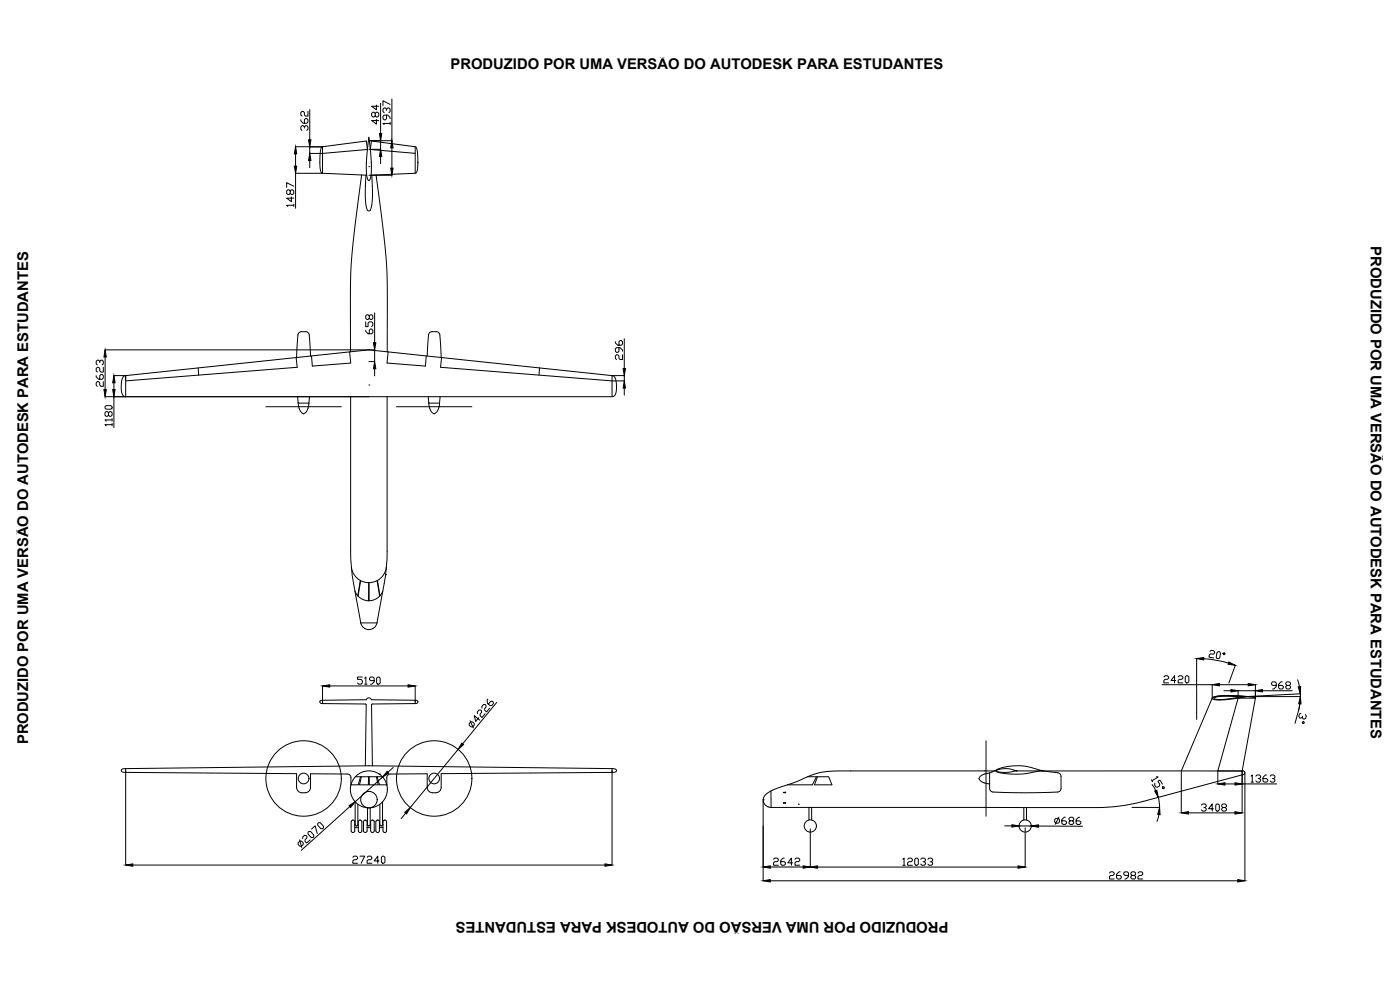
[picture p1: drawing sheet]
<svg xmlns="http://www.w3.org/2000/svg" width="420mm" height="297mm" viewBox="0 0 420 297" stroke-linecap="round" stroke-linejoin="round" font-family="sans-serif">
<!-- layer: 0 -->
<g fill="none" stroke="#000" stroke-width=".3">
<path d="M90.3 35.9v.4l.7 .7h1.1l.3-.4v-.7l-.3-.3h-.4l-.3 .3v1.1M91.4 38.4v-.3l-.4-.4h-.4l-.3 .4v.7l.3 .3M91.4 38.1l.3-.4h.4l.3 .4v.7l-.3 .3M92.4 33.4v1.4h-.7l-.3-.3v-.7l-.4-.4h-.4l-.3 .4v.7l.3 .3M93 32.9v9M112.6 34l.4-.3h.3l.4 .3v.7l-.4 .4h-.3l-.4-.4v-.7l-.3-.3h-.4l-.4 .3v.7l.4 .4h.4l.3-.4M113 35.8v1.4l-1.5-1h2.2M113 31.5v1.5l-1.5-1.1h2.2M114.2 31v9.1M116 34.5v1.1l-.3 .4h-.4l-.4-.4v-.7l.4-.4h1.1l.7 .7v.4M116 33.1v-.3l-.3-.4h-.4l-.4 .4v.7l.4 .3M116 32.8l.4-.4h.3l.4 .4v.7l-.4 .3"/>
<path d="M117.1 37h-2.2l.4 .4M117.1 31.3l-2.2-1.1v1.5M117.1 36.7v.7M117.6 29.7v12.5h-6.9M87.1 57.3l.4-.4h.3l.4 .4v.7l-.4 .4h-.3l-.4-.4v-.7l-.4-.4h-.3l-.4 .4v.7l.4 .4h.3l.4-.4M87.5 59.1v1.4l-1.5-1h2.2M88.2 55.9l-2.2-1.1v1.4M88.7 44h8.1l-.4 .4-.3 1.2v5.3a.98 .98 0 0 0 .7 1.1M88.7 46.2v3.7M93 48.2v2.1M96.8 52l13.3 .6M96.8 44.1h-3.8v1.9h3.8l13.5-1.2-.4-2.5-13.1 1.7v8"/>
<path d="M96.8 52h-8.1v10.5M108.5 52.5l-2.6 21.4a135.8 135.8 0 0 0-.7 18.3v13.4M109.8 52.6l-.1 6.9 .2 2.3 .4 1.2M110 48.8v.1M110.7 41.2l.8 9.1-.2 2.8-.5 1.1-.4-.3-.3-.8-.2-2.8zM110.7 50h.1M110.7 52.6h6.9M111.4 48.8v.1M111.6 52.6l.2 5.1-.1 3.2a2.54 2.54 0 0 1-1 2.4l-.4-.3M112.9 52.5l2.8 23a145.6 145.6 0 0 1 .5 16.7v13.4M114.2 42.2v2.6h-3.5M114.2 46.9v2.2"/>
<path d="M117.6 44.4v6M124.6 46l-13.5-1.2 .4-2.5 13.1 1.7v8M124.6 44l.4 .4 .2 .9 .2 3.6M125.4 48.8l-.1 2.1-.6 1.1-13.4 .6M88.2 61.6h-2.2l.4 .4M88.2 61.2v.8M28.9 112.7v.4l.7 .7h1.1l.3-.4v-.7l-.3-.4h-.4l-.4 .4v1.1M29.9 108.8v-.4l-.3-.3h-.4l-.3 .3v.7l.3 .4M29.9 108.4l.4-.3h.4l.3 .3v.7l-.3 .4M31 114.5v1.4h-.7l-.4-.3v-.7l-.3-.4h-.4l-.3 .4v.7l.3 .3M31 110.2v1.4h-.7l-.4-.3v-.7l-.3-.4h-.4l-.3 .4v.7l.3 .3M31.5 119h79.2"/>
<path d="M31.5 105h79.2M31.5 107.1v9.8M34.2 112.7h3.5M34.2 114.8v2.1M34.2 119v9.3M37.7 112.7l-.5 .1a6.1 6.1 0 0 0-.1 6l.6 .2M37.7 112.7l73-7.7 73 7.7M37.7 112.7v6.3M59.5 110.4l.1 2.2M88.9 107.3l.3 2.9M89.3 119l.2 1.8M92.9 119l-.2 2"/>
<path d="M93.2 106.8l-.4-6.3a1.06 1.06 0 0 0-1.1-1h-1.2a1.05 1.05 0 0 0-1.1 1l-.4 6.8M93.5 106.8l.2 3M104.9 105.6l.4 3.3M105.2 119l.1 48.3 .5 5.8 2.5 13.8M110.7 115.5h.1M116.2 119v46.4M116.5 105.6l-.4 3.3M127.9 106.8l-.2 3M128.2 106.8l.4-6.3a1.05 1.05 0 0 1 1.1-1h1.2a1.06 1.06 0 0 1 1.1 1l.4 6.8M128.5 119l.2 1.8M132.1 119l-.2 2M132.5 107.3l-.3 2.9"/>
<path d="M161.9 110.4l-.1 2.2M183.7 112.7l.5 .1a6.1 6.1 0 0 1 .1 6l-.6 .2h-146M183.7 112.7v6.3M31.9 121.7h1.4l.3 .4v.3l-.3 .4h-1.4l-.4-.4v-.3zM32.6 123.8l.3-.3h.4l.3 .3v.8l-.3 .3h-.4l-.3-.3v-.8l-.4-.3h-.3l-.4 .3v.8l.4 .3h.3l.4-.3M33.6 127.4h-2.1l.4 .4M33.6 126h-2.1l.4 .4M33.6 125.6v.8M33.6 127.1v.7M79.8 122h22.6M89.5 120.7v.3M89.5 121l.1 1a2.28 2.28 0 0 0 1.6 2.1h.2a3.8 3.8 0 0 0 1.3-3.1"/>
<path d="M89.5 121h3.2M119 122h22.6M128.7 120.7v.3M128.7 121l.1 1a2.27 2.27 0 0 0 1.6 2.1h.1a3.7 3.7 0 0 0 1.4-3.1M128.7 121h3.2M105.4 170.2l.7 2 .9 1.1 1.1 .9-.7 4.6-.9-1.4M108.2 174.2l2.5 .6-.1 5.5-1.7-.4-1.4-1zM110.8 174.8l2.4-.6 .7 4.7-1.4 1-1.7 .4zM115.7 172.4h.1M116 170.2l-.7 2-.9 1.1-1.1 .9 .7 4.6 .9-1.4M116.2 165.4l-.6 7.7-2.5 13.8M108.3 186.9a2.47 2.47 0 0 0 2.4 2 2.47 2.47 0 0 0 2.4-2"/>
<path d="M108.3 186.9h4.8M359.1 197.6v18.3M361.3 197.6l4.1 .6 3.3 .8M363.1 195.4l.4-.3 .8 .1 .2 .5v.3l-.4 .3-.7-.1-.5 .3-.1 .7 1.4 .2M365.2 195.8l.5-.3h.3l.3 .5-.2 1.4-.5 .3-.3-.1-.3-.4zM367 196.1l.4-.3 .3 .4-.4 .3zM370.7 199.6l-1.9 5.3M96.8 211.1l13 .2-.2 18.5M96.8 211.1a.55 .55 0 0 1-.8-.5 .55 .55 0 0 1 .8-.5l13.1-.2 .8-.5 .5 .1 .3 .4 13.4 .2a.53 .53 0 0 1 .5 .7 .53 .53 0 0 1-.8 .3M96.8 205.8v5.3M98.9 205.8h23.6M108.7 203.1h-1.4v.8h1.1l.3 .3v.7l-.3 .4h-.7l-.4-.4"/>
<path d="M109.4 203.5l.4-.4v2.2M109.4 205.3h.8M112.3 204.2h-1.1l-.3-.3v-.4l.3-.4h.7l.4 .4v1.1l-.7 .7h-.4M113.4 203.1h.3l.4 .4v1.4l-.4 .4h-.3l-.4-.4v-1.4zM124.6 211.1l-13 .2 .2 18.5M124.6 205.8v5.3M141.1 216.2l1 2.2M141.3 216.6h.4l.6 .4 .1 .5-.5 .6h-.5l-.5-.4-.1-.5zM143.3 214.1l-.1-.5 .5-.5 .5-.1 .3 .3v.4l-.4 .6v.5l.6 .5 .9-1.1M143.7 215.4l-.9 1.1-.5-1.8 1.7 1.4M144.6 212.5v-.5l.5-.6h.5l.2 .2 .1 .5-.5 .5 .1 .6 .5 .4 .9-1.1M146.4 209.8l-.2 .2 .1 1 .8 .7h.5l.5-.6-.1-.5-.2-.2h-.5l-.7 .9"/>
<path d="M149.1 210.8l-10.3 12.4M348.7 205.4h15.1v4.1M349.3 203.1l.3-.3h.8l.3 .3v.4l-.3 .3h-.8l-.3 .4v.7h1.4M352.9 204.2h-1.5l1.1-1.4v2.1M353.6 203.1l.3-.3h.7l.4 .3v.4l-.4 .3h-.7l-.3 .4v.7h1.4M355.7 203.1l.4-.3h.3l.4 .3v1.4l-.4 .4h-.3l-.4-.4zM363.8 209.5a4.1 4.1 0 0 1 3.3-.8l6.3 .2 3.4 .6M363.8 209.5l-9.3 21.8v12.6M363.9 209.4l1-.4 2-.2 7.2 .2-7.8 1-2-.1-.4-.2zM365.9 205.4h8.7M367.3 207.2h2.1M371.6 207.2h5.2v2.3h-5.2z"/>
<path d="M371.6 209.5l-6.1 21.8v3.9M374.1 209l-7.3 .9-1.7-.1-.7-.3 .8-.4 1.5-.2 5.6 .2M374.8 209h15.5M376.8 209.5l-4 21.8v12.6M376.8 205.4v4.1M378.9 207.2h8.9M383 205.6h-1.1l-.3-.3v-.4l.3-.3h.8l.3 .3v1.1l-.7 .7h-.4M384.8 204.6h-.4l-.7 .7v1.1l.4 .3h.7l.4-.3v-.4l-.4-.4h-1.1M386.2 205.6l-.3-.3v-.4l.3-.3h.7l.4 .3v.4l-.4 .3h-.7l-.3 .4v.4l.3 .3h.7l.4-.3v-.4l-.4-.4M389.4 204l.6 2M389.7 213.3l-1.1 3.8M390.1 211.1l-.4 2.1"/>
<path d="M390.2 208.2v2.6l-.5 2.4M390.2 208.2l-16.1 .8M390.4 214l-.4 .3-.2 .7 .2 .4 .4 .1 .4-.3M390.8 216.7l.4-.2 .3 .4-.5 .2zM391.8 214.4l.2 .4-.2 .7-.4 .3-.3-.1-.3-.5 .1-.3M37.7 230.6l73-.8 73 .8M37.7 230.6h-.6a.6 .6 0 0 0-.7 .7 .6 .6 0 0 0 .9 .4l.4 .1M37.7 230.6v1.2M37.7 231.8l51.3 .3v4.2a2.19 2.19 0 0 0 1.7 1.7 2.19 2.19 0 0 0 2.3-.9l.2-.8v-4.1l11.4 .1 .7 .7v2.6M37.7 231.2v28.4M106.7 233.1h1.5l-.7 2.4h-2.2M108.5 233.1h2.1l-.1 2.4h-2.6z"/>
<path d="M110.8 233.1h2.2l.5 2.4h-2.7zM113.8 232.3h.1M114.7 233.1h-1.5l.7 2.4h2.2M114.8 233.1l-8.2 7.5M116.1 235.5v.2M118 230.3l-1.6 1.4M137.5 224.8l-14.4 17.5M183.7 230.6h.6a.56 .56 0 0 1 .7 .6 .56 .56 0 0 1-.7 .5l-.6 .1M183.7 230.6v1.2M183.7 231.8l-51.3 .3v4.2a2.19 2.19 0 0 1-1.7 1.7 2.19 2.19 0 0 1-2.3-.9l-.2-.8v-4.1l-11.4 .1-.7 .7v2.5M183.7 231.2v28.4M229 240h.1"/>
<path d="M229 239.9v24.4M231.4 237.3v5M235.1 237.8h.6M235.1 237.8h.1M235.6 237.7l.2 .1h-.2M235.7 237.7l-.6 .1M242.4 233.1h2.6l-1.2 2.4h-7.4M245.3 233.1h3.4l1 2.4h-5.3zM295.9 222.3v22.6M297 231.9v4.7l.2 .6 .5 .4 10 .3 9.7-.3M298.9 231.3h-45.1a25.6 25.6 0 0 0-14.7 3.2l-2.4 .9a21.5 21.5 0 0 0-6.1 2.4 2.29 2.29 0 0 0-1.5 2.6 2.29 2.29 0 0 0 2.3 1.8M299 231.2a8 8 0 0 1 6.3 .1 10.7 10.7 0 0 1-6.4 0z"/>
<path d="M299 231.1a16.2 16.2 0 0 1 13.1 0l.9 .2h-.5a30 30 0 0 1-12.5 .5l-1-.3zM299.6 230.8l-2.2 1-1.5 .3a2.28 2.28 0 0 0-2.1 1.6l.1 .1a3.8 3.8 0 0 0 3.1 1.4M305.3 231.3h7.7M313 231.3l4.5 .6a1.05 1.05 0 0 1 .9 1v4l-.4 .5-.6 .2M313.1 231.3h60a.53 .53 0 0 1 .5 .5 .53 .53 0 0 1-.4 .6l-30.2 8.1M345.5 234l.4 .6M345.8 235.4l1.1 1.8M346.6 235l-.1 .5 .4 .6 .5 .1 .6-.4 .1-.5-.6-.9 .6-.4 .8 1.3M347.1 233l.5 .1-1.9 1.2M347.6 239.2l.4 3.1h-8.3M349 236.1l.4 .1-.1 .5-.5-.2zM367.6 235.2h3"/>
<path d="M372.8 235.2h10.3M373.6 231.9v32.4M375.5 232.9l.3-.4v2.2M375.5 234.7h.7M376.9 232.9l.3-.4h.8l.3 .4v.3l-.3 .4h-.4M378 233.6l.3 .4v.3l-.3 .4h-.8l-.3-.4M380.1 232.5h-.4l-.7 .7v1.1l.4 .4h.7l.4-.4v-.3l-.4-.4h-1.1M381.2 232.9l.3-.4h.8l.3 .4v.3l-.3 .4h-.4M382.3 233.6l.3 .4v.3l-.3 .4h-.8l-.3-.4M39.9 259.6h141.6M89.5 252.8l.5-.4h.5l.5 .5v.5l-.5 .5h-.6l-.4-.6zM89.9 252l.7 2.3"/>
<path d="M90.8 251.6l.1-.5 .5-.4h.5l.2 .2v.5l-.5 .5-.1 .5 .5 .6 1.1-1M92.4 249.7l.3-.2h.5l1 1-.1 .6-.2 .2h-.5l-1-1.1zM93.5 248.7l1.1-.9 .6 2.3M95.4 247.1l.2-.3 .5 .1 1 1v.5l-.3 .3-.5-.1-1-1zM105 242l-14.6 13.2M105.5 246.3l.5-.2 .5 .5v2.7l-.5 .5-.4-.1-.2-.4zM105.9 257.2l.3-.3h.8l.3 .3v.4l-.3 .3h-.8l-.3 .4v.7h1.4M106.5 248.3h1M106.5 247.5h.1M106.6 247.5l.4 .4 .4-.4M106.6 240.6v6.9M107.4 241.3l.1 6.2"/>
<path d="M108 256.9h1.4l-1 2.1M108.6 246.6v2.7M108.6 246.6l-.5-.5-.5 .2-.1 3 .3 .4 .3 .1 .5-.5M109.6 246.1h.3l.3 .5v2.7l-.3 .4-.3 .1M109.6 246.1l-.5 .5v2.7l.5 .5M110.2 257.2l.3-.3h.7l.4 .3v.4l-.4 .3h-.7l-.3 .4v.7h1.4M110.2 248.3h1M110.2 247.5h.1M110.3 247.5l.4 .4 .4-.4M110.3 242.4v5.1M111.1 247.5h.1M111.1 242.4v5.1"/>
<path d="M111.3 246.3l.5-.2 .5 .5v2.7l-.5 .5-.3-.1-.3-.4zM112.9 246.3l.5-.2 .5 .5v2.7l-.5 .5-.4-.1-.2-.4zM113.7 258.3h-1.4l1.1-1.4v2.1M113.9 248.3h1M113.9 247.5h.1M114 247.5l.4 .4 .4-.4M114 241.3v6.2M114.8 256.9h.4l.3 .3v1.5l-.3 .3h-.4l-.3-.3v-1.5zM114.8 240.6v6.9M114.8 247.5h.1M115.4 246.1h.4l.2 .5v2.7l-.2 .4-.4 .1M115.4 246.1l-.4 .5-.1 2.7 .5 .5"/>
<path d="M121.7 244l-1.3 1.6M231.4 242.3h76.6M232.2 257.8l.3-.3h.7l.4 .3v.4l-.4 .3h-.7l-.3 .4v.7h1.4M235.1 240.9h.1M235.1 240.9l.6 .1M235.4 257.5h-.4l-.7 .7v1l.4 .4h.7l.3-.4v-.3l-.3-.4h-1.1M235.6 240.9h.2h-.2M235.7 240.9h-.6M237.9 258.9h-1.5l1.1-1.4v2.1M238.6 257.8l.3-.3h.8l.3 .3v.4l-.3 .3h-.8l-.3 .4v.7h1.4M242.8 242.3v3.7M243.2 248.7v11.5"/>
<path d="M243.6 242.3v3.7M271 257.8l.3-.3v2.1M271 259.6h.7M272.4 257.8l.4-.3h.7l.3 .3v.4l-.3 .3h-.7l-.4 .4v.7h1.4M274.5 257.8l.4-.3h.3l.4 .3v1.5l-.4 .3h-.3l-.4-.3zM276.3 257.8l.4-.3h.7l.3 .3v.4l-.3 .3h-.4M277.4 258.5l.3 .4v.4l-.3 .3h-.7l-.4-.3M278.5 257.8l.3-.3h.7l.4 .3v.4l-.4 .3h-.3M279.5 258.5l.4 .4v.4l-.4 .3h-.7l-.3-.3M301.5 247.8h2.2M305.8 247.8h3.7M307.3 242.3v3.7"/>
<path d="M307.7 248.4v11.8M311.6 247.8l13.3 .1M316.5 245.9l.4-.3h.7l.4 .3v.7l-.4 .4h-.7l-.4-.4zM317.8 245.2l-1.1 2.1M319.7 245.2h-.3l-.7 .7v1.1l.3 .4h.7l.4-.4v-.4l-.4-.3h-1M321.2 246.3l-.4-.4v-.3l.4-.4h.7l.3 .4v.3l-.3 .4h-.7l-.4 .3v.4l.4 .4h.7l.3-.4v-.3l-.3-.4M324 245.2h-.3l-.7 .7-.1 1.1 .4 .4h.7l.4-.4v-.3l-.4-.4h-1M343 240.5l-5.7 1.2-5.8 .6h-23.4v3.7M347.8 244.4l-.6 2.1M356.7 243.9h13.9M360.6 241.6l.3-.4h.8l.3 .4v.3l-.4 .4h-.3M361.6 242.3l.4 .3v.4l-.4 .4h-.7l-.3-.4"/>
<path d="M364.1 242.7l-1.4-.1 1.1-1.4v2.2M364.9 241.6l.3-.4h.4l.3 .4v1.4l-.3 .4h-.4l-.3-.4zM367 242.3l-.4-.4v-.3l.4-.4h.7l.4 .4v.3l-.4 .4h-.7l-.4 .4v.3l.4 .4h.7l.4-.4v-.3l-.4-.4M231.2 264.3h140.3M231.2 260.1h9.8M245.3 260.2h60.2M333 261.9l.3-.3h.7l.4 .3v.4l-.4 .4h-.7l-.3 .3v.7h1.4M336.2 261.6h-.4l-.7 .7v1.1l.4 .3h.7l.3-.3v-.4l-.3-.3h-1.1M338.7 262.7h-1.1l-.4-.4v-.4l.4-.3h.7l.4 .3v1.1l-.7 .7h-.4M339.7 262.7l-.3-.4v-.4l.3-.3h.8l.3 .3v.4l-.3 .4h-.8l-.3 .3v.4l.3 .3h.8l.3-.3v-.4l-.3-.3M341.5 261.9l.4-.3h.7l.4 .3v.4l-.4 .4h-.7l-.4 .3v.7h1.5"/>
<circle cx="91.1" cy="233.6" r="11.3"/>
<circle cx="91.1" cy="233.6" r="1.6"/>
<circle cx="110.7" cy="236.8" r="5.6"/>
<circle cx="110.7" cy="239.9" r="2.47"/>
<circle cx="130.3" cy="233.6" r="11.3"/>
<circle cx="130.3" cy="233.6" r="1.6"/>
<circle cx="239.7" cy="241.3" r=".06"/>
<circle cx="243.2" cy="247.8" r="1.84"/>
<circle cx="307.7" cy="247.8" r="1.84"/>
</g>
<path d="M364.4 209.5l-.6 .1" fill="none" stroke="#808080" stroke-width=".3"/>
<g fill="#000" stroke="#000" stroke-width=".3">
<path d="M88.7 44l.4 2.2h-.8zM88.3 49.9h.8l-.4 2.1zM93 46l.3 2.2h-.7zM92.6 41.9h.7l-.3 2.2zM114.2 44.8l.4 2.1h-.7zM113.9 40.1h.7l-.4 2.1zM117.3 50.4h.7l-.4 2.2zM117.6 42.2l.4 2.2h-.7zM31.2 116.9h.7l-.4 2.1zM31.5 105l.4 2.1h-.7zM34.2 112.7l.3 2.1h-.7zM33.8 116.9h.7l-.3 2.1z"/>
<path d="M359.1 197.6l2.2-.3-.1 .7zM368.8 198.6l1.9 1-2.1-.3zM96.8 205.8l2.1-.3v.7zM122.5 205.5l2.1 .3-2.1 .4zM363.8 205.4l2.1-.3v.7zM369.4 206.9l2.2 .3-2.2 .4zM374.6 205.1l2.2 .3-2.2 .4zM376.8 207.2l2.1-.3v.7zM390.3 209l.2 2.2-.7-.1zM389.6 206.1l.7-.1-.1 2.2zM116.2 231.4l.5 .6-1.9 1.1zM138.6 223l.5 .4-1.6 1.4z"/>
<path d="M346.5 237.4l.7-.3 .4 2.1zM365.5 235.2l2.1-.3v.7zM370.6 234.9l2.2 .3-2.2 .4zM37.7 259.6l2.2-.4v.7zM104.8 241.7l1.8-1.1-1.4 1.7zM121.5 243.8l1.6-1.5-1.1 1.9zM181.5 259.2l2.2 .4-2.2 .3zM229 260.1l2.2-.3v.7zM241 259.8l2.2 .3-2.2 .4zM243.2 260.2l2.1-.4v.7zM303.7 247.4l2.1 .4-2.1 .4zM305.5 259.8l2.2 .4-2.2 .3z"/>
<path d="M309.5 247.8l2.1-.3v.7zM348 242.3l.2 2.1h-.8zM354.5 243.9l2.2-.4v.7zM370.6 243.5l2.2 .4-2.2 .4zM229 264.3l2.2-.4v.7zM371.5 263.9l2.1 .4-2.1 .3z"/>
</g>
<!-- layer: cotas -->
<g fill="none" stroke="#000" stroke-width=".3">
<path d="M109.8 99.1v.3l.7 .7h1l.4-.3v-.7l-.4-.4h-.3l-.4 .4v1M109.8 96.6v1.4h.7v-1.1l.3-.3h.7l.4 .3v.7l-.4 .4M110.8 94.8l.4-.4h.3l.4 .4v.7l-.4 .4h-.3l-.4-.4v-.7l-.3-.4h-.4l-.3 .4v.7l.3 .4h.4l.3-.4M112.4 93.9v8.9M89.2 110.2l-51.5 4.1M105.3 108.9l-11.6 .9M110.7 105h1.7v3.5h-1.7M112.4 110.6v2.2M116.1 108.9l11.6 .9M132.2 110.2l51.5 4.1h3.7v-1.6h-3.7M184.7 102.5v.4l.7 .7h1.1l.3-.4v-.7l-.3-.3h-.4l-.3 .3v1.1M185.8 104.3v1.1l-.4 .3h-.4l-.3-.3v-.7l.3-.4h1.1l.7 .7v.4"/>
<path d="M186.8 106.4v1.5h-.7l-.3-.4v-.7l-.4-.4h-.4l-.3 .4v.7l.3 .4M187.4 101.6v9M187.4 116.4v2.2"/>
</g>
<path d="M112.4 108.5l.4 2.1h-.7zM112.1 102.8h.7l-.4 2.2zM187.4 114.3l.3 2.1h-.7zM187 110.6h.7l-.3 2.1z" fill="#000" stroke="#000" stroke-width=".3"/>
<g font-size="4.4">
<text x="135.2" y="20.6">PRODUZIDO POR UMA VERSÃO DO AUTODESK PARA ESTUDANTES</text>
<text x="411.4" y="73.9" transform="rotate(90 411.4 73.9)">PRODUZIDO POR UMA VERSÃO DO AUTODESK PARA ESTUDANTES</text>
<text x="8.4" y="223.3" transform="rotate(-90 8.4 223.3)">PRODUZIDO POR UMA VERSÃO DO AUTODESK PARA ESTUDANTES</text>
<text x="284.6" y="276.6" transform="rotate(-180 284.6 276.6)">PRODUZIDO POR UMA VERSÃO DO AUTODESK PARA ESTUDANTES</text>
</g>
</svg>
